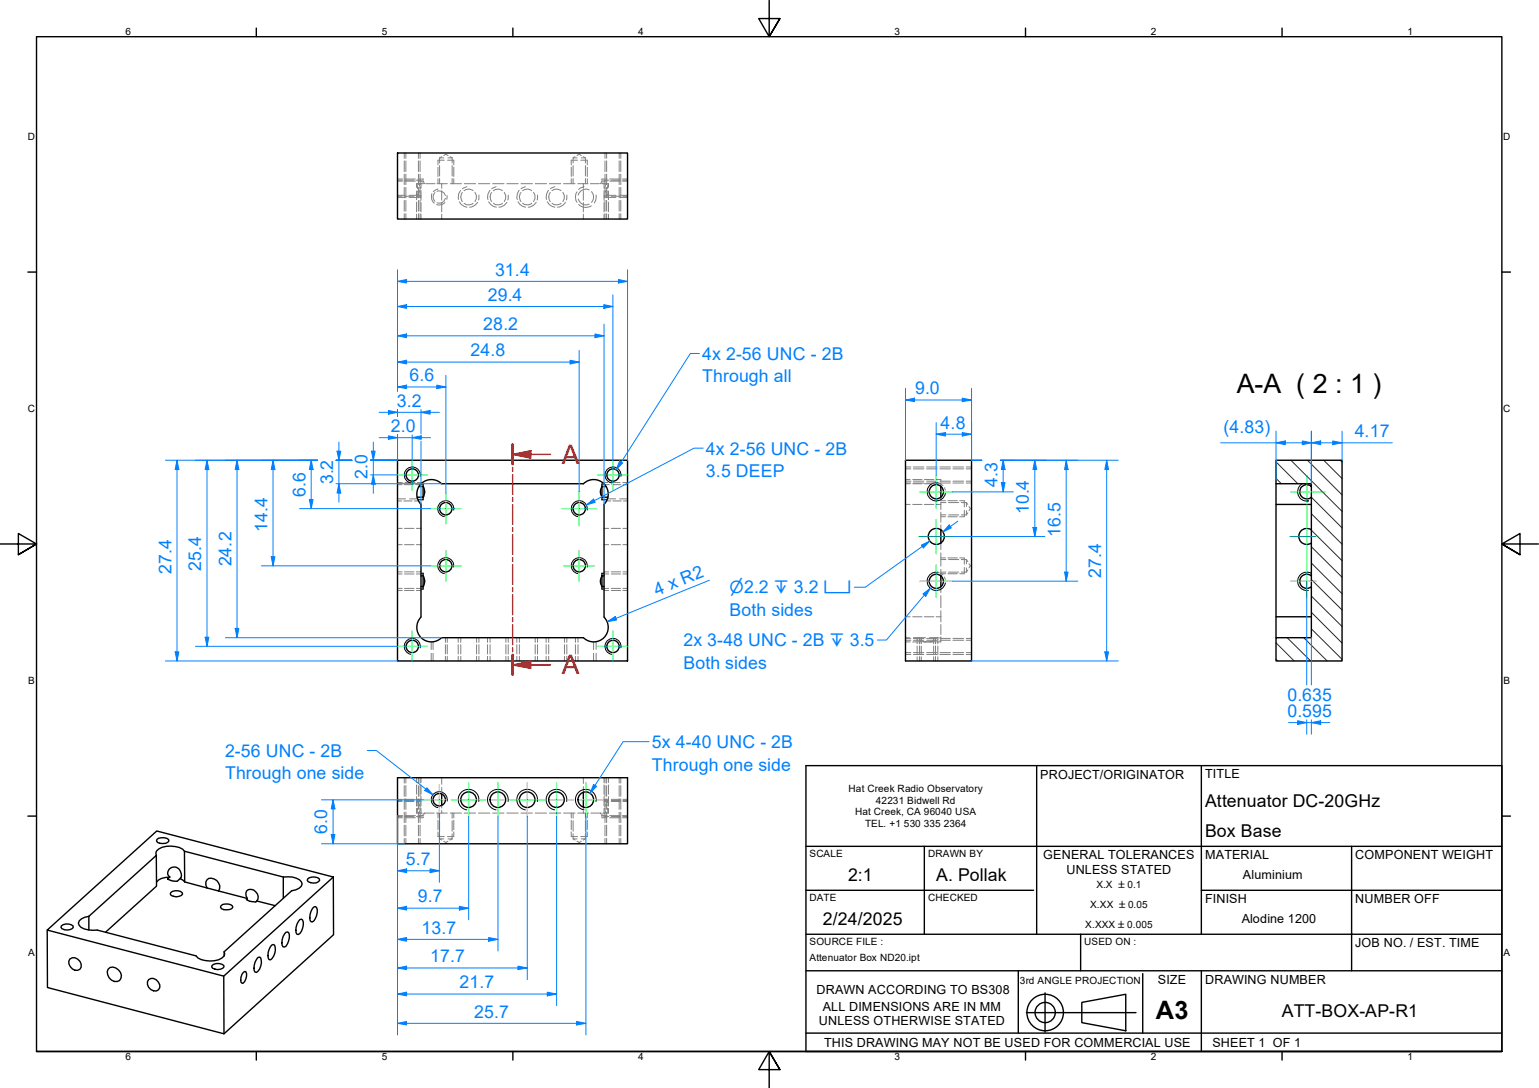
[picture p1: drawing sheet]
<svg xmlns="http://www.w3.org/2000/svg" width="420mm" height="297mm" viewBox="0 0 420 297" stroke-linecap="round" stroke-linejoin="round" font-family="sans-serif">
<!-- layer: Hatch -->
<g fill="none" stroke="#1e1e47" stroke-width=".27">
<path d="M348.4 130.6l1.4 1.5M348.4 126.1l5.9 6M352.4 125.7l14 13.9M356.9 125.7l9.5 9.4M358 135.7l8.4 8.4M361.4 125.7l5 5M365.9 125.7l.5 .5M358 158.2l8.4 8.3M358 153.7l8.4 8.4M358 149.3l8.4 8.3M358 144.8l8.4 8.3M358 140.3l8.4 8.3"/>
<path d="M348.4 175.5l4.9 5M351.4 174.1l6.4 6.4M355.9 174.1l6.4 6.4M358 171.7l8.4 8.3M358 167.2l8.4 8.4M358 162.7l8.4 8.4M348.4 180l.5 .5"/>
</g>
<!-- layer: Threads(Design Office) -->
<g fill="none" stroke="#000" stroke-width=".27">
<path d="M114 136.4h1.5M114.7 130.1a2.19 2.19 0 0 0-1.8-2.6 2.19 2.19 0 0 0-2.5 1.8 2.19 2.19 0 0 0 1.8 2.5M114.9 132.1h.6M123.9 139.3a2.19 2.19 0 0 0-1.8-2.6 2.19 2.19 0 0 0-2.6 1.8 2.19 2.19 0 0 0 1.8 2.5M160.3 139.3a2.19 2.19 0 0 0-1.8-2.6 2.19 2.19 0 0 0-2.5 1.8 2.19 2.19 0 0 0 1.8 2.5M164.3 136.4h1.5M164.3 132.1h.7M169.5 130.1a2.19 2.19 0 0 0-1.8-2.6 2.19 2.19 0 0 0-2.5 1.8 2.19 2.19 0 0 0 1.8 2.5M256.1 131.8a2.51 2.51 0 0 0-3 2 2.51 2.51 0 0 0 2.1 2.9 2.51 2.51 0 0 0 2.9-2M355.5 132.1a2.54 2.54 0 0 0-1.1 3 2.54 2.54 0 0 0 2.8 1.7h-.3M358 132.1h.1M114.9 156.5h.6"/>
<path d="M123.9 154.8a2.19 2.19 0 0 0-1.8-2.5 2.19 2.19 0 0 0-2.6 1.8 2.19 2.19 0 0 0 1.8 2.5M160.3 154.8a2.19 2.19 0 0 0-1.8-2.5 2.19 2.19 0 0 0-2.5 1.8 2.19 2.19 0 0 0 1.8 2.5M164.3 156.5h.6M256.1 156.2a2.51 2.51 0 0 0-3 2.1 2.51 2.51 0 0 0 2.1 2.9 2.51 2.51 0 0 0 2.9-2.1M358 156.5a2.51 2.51 0 0 0-3.7 1.8 2.51 2.51 0 0 0 2.9 2.9M114.7 176.9a2.19 2.19 0 0 0-1.8-2.6 2.19 2.19 0 0 0-2.5 1.8 2.19 2.19 0 0 0 1.8 2.5M114.9 160.8h.6M164.3 160.8h.6M169.5 176.9a2.19 2.19 0 0 0-1.8-2.6 2.19 2.19 0 0 0-2.5 1.8 2.19 2.19 0 0 0 1.8 2.5M122.1 218.7a2.19 2.19 0 0 0-1.8-2.5 2.19 2.19 0 0 0-2.5 1.7 2.19 2.19 0 0 0 1.7 2.6M130.7 218.8a2.83 2.83 0 0 0-2.3-3.3 2.83 2.83 0 0 0-3.3 2.3 2.83 2.83 0 0 0 2.3 3.3M138.7 218.8a2.83 2.83 0 0 0-2.3-3.3 2.83 2.83 0 0 0-3.3 2.3 2.83 2.83 0 0 0 2.3 3.3"/>
<path d="M146.7 218.8a2.83 2.83 0 0 0-2.3-3.3 2.83 2.83 0 0 0-3.3 2.3 2.83 2.83 0 0 0 2.3 3.3M154.7 218.8a2.83 2.83 0 0 0-2.3-3.3 2.83 2.83 0 0 0-3.3 2.3 2.83 2.83 0 0 0 2.3 3.3M162.7 218.8a2.83 2.83 0 0 0-2.3-3.3 2.83 2.83 0 0 0-3.3 2.3 2.83 2.83 0 0 0 2.3 3.3"/>
</g>
<!-- layer: Hidden Edges(Design Office) -->
<g fill="none" stroke="#808080" stroke-width=".27">
<path d="M108.5 53.3h2.1M108.5 49.5h1.4M108.5 53.9h2.1M108.5 48.9h1.4M108.5 53.6h1.3M108.5 49.2h1.3M110.4 41.8v1.4M110.4 43.9v2.9M110.4 47.5v2.9M110.4 51.2v2.8M110.4 54.7v2.9M110.4 58.3v1.5"/>
<path d="M110.4 53.6h2.6M110.4 49.2h2.6M110.6 49.5h2.8M110.6 48.9h2.8M110.8 41.8v1.4M110.8 43.9v2.9M110.8 47.5v2.9M110.8 51.2v2.8M110.8 54.7v2.9M110.8 58.3v1.5M111.7 53.3h2.5M111.7 53.9h2.5"/>
<path d="M113.7 49.2h1.2v.3M113.7 53.6h1.2M113.7 52.2v2.3M113.7 55.2v2.6M113.7 58.5v1.3M113.9 50.2l-.2 1M113.9 50.2l.1 1.3M113.9 50.2h.1M114.1 48.9h1.4v.4M114.1 49.5h1.4l.1 .1M114.2 50.2h1.4M114.2 41.8v1.4"/>
<path d="M114.2 43.9v2.9M114.2 47.5v2.9M114.2 51.2v2.8M114.2 54.7v2.9M114.2 58.3v1.5M114.4 50.2l.3 1.2M114.6 52.1l-.4 .9-.4 .3 .1-1.2M114.6 53.3h.3M114.6 53.9h.3M114.7 41.8v1.4M114.7 43.9v2.9M114.7 47.5v2.9"/>
<path d="M114.7 51.2v2.8M114.7 54.7v2.9M114.7 58.3v1.5M114.9 49.8v1.6M114.9 52.1v2.6M114.9 55.3v2.5M114.9 58.5v1.3M115.5 49.7v.5M115.8 49.9l.2 .3M116.2 50.2h2.5M117.9 52.9v.1a2.37 2.37 0 0 0 .7 2.5M118.7 52.6a1.69 1.69 0 0 0 0 2.4"/>
<path d="M119.3 52.2a1.69 1.69 0 0 1 2.3 1.2M119.3 50.2h1.3v1.2M119.6 51.6l-1.3 .7M119.6 45.6v2.6M119.6 48.8v1.4M120 43.1v1.4M120 45.2v2.9M120 48.8v1.4M120 43.1h1.2M120.6 52.1v2.6M120.6 55.3v2.5M120.6 58.5v1.3"/>
<path d="M120.6 50.2h1.5M120.6 42.8l-.6 .3M121.2 42.5l.5-.4 .6 .4M121.3 43.7h-1.7v1.3M121.5 55.3a2.02 2.02 0 0 1-2.3 .5M121.6 54.2a1.69 1.69 0 0 1-2.3 1.2M122 53.4v1M122.2 43.7h1.7v1.3M122.3 43.1h1.1M122.9 42.8l.5 .3M122.9 50.2h3.1M123.4 43.1v1.4"/>
<path d="M123.4 45.2v2.9M123.4 48.8v1.4M123.9 45.6v2.6M123.9 48.8v1.4M125.4 55.1l.5 .7 .8 .6 .8 .2M125.7 52l-.5 .9v1.6M126.2 52.6a1.95 1.95 0 0 0 0 2.4M126.7 52.1a1.9 1.9 0 0 1 2.5 0M126.7 55.5a1.9 1.9 0 0 0 2.5 0M126.7 50.2h3.2M127.4 51l-1.2 .5M129.7 52.5l.3 .8v.9l-.3 .8"/>
<path d="M130.4 55.2a2.49 2.49 0 0 1-2.2 1.4M130.6 50.2h3.1M130.7 53.3l-.1 1.3M133.4 55.1l.5 .7 .8 .6 .8 .2M133.7 52l-.5 .9v1.6M134.2 52.6a1.95 1.95 0 0 0 0 2.4M134.5 50.2h3.1M134.7 52.1a1.9 1.9 0 0 1 2.5 0M134.7 55.5a1.9 1.9 0 0 0 2.5 0M135.4 51l-1.2 .5M137.7 52.5l.3 .8v.9l-.3 .8M138.4 55.2a2.49 2.49 0 0 1-2.2 1.4"/>
<path d="M138.4 50.2h3.1M138.7 53.3l-.1 1.3M141.4 55.1l.5 .7 .8 .6 .8 .2M141.7 52a2.69 2.69 0 0 0-.5 2.5M142.2 52.6a1.95 1.95 0 0 0 0 2.4M142.2 50.2h3.2M142.7 52.1a1.9 1.9 0 0 1 2.5 0M142.7 55.5a1.9 1.9 0 0 0 2.5 0M143.4 51l-1.2 .5M145.7 52.5l.3 .8v.9l-.3 .8M146.1 50.2h3.1M146.4 55.2a2.49 2.49 0 0 1-2.2 1.4"/>
<path d="M146.7 53.3l-.1 1.3M149.4 55.1l.5 .7 .8 .6 .8 .2M149.7 52a2.69 2.69 0 0 0-.5 2.5M150 50.2h3.1M150.2 52.6a1.95 1.95 0 0 0 0 2.4M150.7 52.1a1.9 1.9 0 0 1 2.5 0M150.7 55.5a1.9 1.9 0 0 0 2.5 0M151.4 51l-1.2 .5M153.7 52.5l.4 .8v.9l-.4 .8M153.9 50.2h3.1M154.4 55.2a2.49 2.49 0 0 1-2.2 1.4M154.7 53.3l-.1 1.3"/>
<path d="M156 45.6v2.6M156 48.8v1.4M156.5 43.1v1.4M156.5 45.2v2.9M156.5 48.8v1.4M156.5 43.1h1M157 42.8l-.5 .3M157.5 52.4a2.52 2.52 0 0 0 0 2.8M157.5 42.5l.6-.4 .6 .4M157.7 43.7h-1.7v1.3M157.7 50.2h2.8M157.9 54.3a2.09 2.09 0 0 0 2.9 1.4"/>
<path d="M158 55.8a2.7 2.7 0 0 0 3.4 .4M158.6 43.7h1.7v1.3M158.7 43.1h1.1M159.3 50.2v1.2M159.3 52.1v2.6M159.3 55.3v2.5M159.3 58.5v1.3M159.3 42.8l.5 .3M159.3 51l-.9 .4-.4 .3M159.4 51h.1M159.8 43.1v1.4M159.8 45.2v2.9"/>
<path d="M159.8 48.8v1.4M160.3 45.6v2.6M160.3 48.8v1.4M160.8 51.9l-.2-.2a2.12 2.12 0 0 0-2.7 1.6M161.2 50.2h2.4M161.5 52.3a2.15 2.15 0 0 1 0 2.9M162.8 53.3l-.2 1.4-.4 .7M164.1 49.9l-.2 .3M164.3 50.2h1.4M164.3 49.7v.5M164.9 49.8v1.6M164.9 52.1v2.6"/>
<path d="M164.9 55.3v2.5M164.9 58.5v1.3M164.9 53.3h.4M164.9 53.9h.4M164.9 53.6h1.3M165.2 41.8v1.4M165.2 43.9v2.9M165.2 47.5v2.9M165.2 51.2v2.8M165.2 54.7v2.9M165.2 58.3v1.5M165.3 52.1l.4 .9 .4 .3-.2-1.2"/>
<path d="M165.5 50.2l-.3 1.2M165.6 41.8v1.4M165.6 43.9v2.9M165.6 47.5v2.9M165.6 51.2v2.8M165.6 54.7v2.9M165.6 58.3v1.5M165.7 53.3h2.4M165.7 53.9h2.4M165.7 49.5h-1.4l-.1 .1M165.7 48.9h-1.4v.4M165.9 50.2h.1"/>
<path d="M166 50.2l.1 1M166 50.2l-.1 1.3M166.1 52.2v2.3M166.1 55.2v2.6M166.1 58.5v1.3M166.2 49.2h-1.3v.3M166.4 49.5h2.8M166.4 48.9h2.8M166.9 53.6h2.5M166.9 49.2h2.5M169 41.8v1.4M169 43.9v2.9"/>
<path d="M169 47.5v2.9M169 51.2v2.8M169 54.7v2.9M169 58.3v1.5M169.2 53.3h2.1M169.2 53.9h2.1M169.5 41.8v1.4M169.5 43.9v2.9M169.5 47.5v2.9M169.5 51.2v2.8M169.5 54.7v2.9M169.5 58.3v1.5"/>
<path d="M169.9 49.5h1.4M169.9 48.9h1.4M170.1 53.6h1.2M170.1 49.2h1.2M108.5 136.2h2.2M108.5 132.3h1.2M108.5 136.8h1.2M108.5 131.7h1.4M110.2 136.8h2.3M110.4 132.3h2.4M110.6 131.7h2.7M111.8 136.2h2.2"/>
<path d="M113.1 136.8h1.1M113.5 132.3h1.2M113.9 131.7h1.4M164.6 131.7h1.3M165.2 132.3h1.2M165.6 136.8h1.2M165.9 136.2h2.2M166.6 131.7h2.7M167 132.3h2.5M167.3 136.8h2.3M169.2 136.2h2.1M170 131.7h1.3"/>
<path d="M170.1 132.3h1.2M170.2 136.8h1.1M247.2 132.1h1.3M247.2 137.7h1.3M247.2 130.9h1.3M247.2 131.4h1.5M247.2 128h1.5M247.2 131.9h1.5M247.2 127.5h1.5M249.2 132.1h2.5M249.2 137.7h2.5M249.2 130.9h2.5"/>
<path d="M249.4 131.4h2.8M249.4 128h2.8M249.4 131.9h2.8M249.4 127.5h2.8M252.3 132.1h2.7M252.3 137.7h2.7M252.3 130.9h2.7M253 131.4h2.8M253 128h2.8M253 131.9h2.8M253 127.5h2.8M255.6 130.9h1.3v.7"/>
<path d="M255.6 132.1h1.3M255.6 137.7h1.3M256 131.8l.3 .1M256.6 131.9l.8 .7M256.6 131.4h2.9M256.6 128h2.9M256.6 131.9h2.9M256.6 127.5h2.9M256.9 137.1v2M256.9 132.2v.6M256.9 135.7v.7M256.9 139.8v2.8"/>
<path d="M256.9 137.2h1.4M256.9 136.7h1.2M257.9 133.1l.2 .7M258.8 136.7h2.6M259 137.2h2.7M260.2 131.4h2.9M260.2 128h2.9M260.2 131.9h2.9M260.2 127.5h2.9M262 136.7h1.3v1.7M262.4 137.2h1.4M263.3 139.3v1.8h-1.3"/>
<path d="M263.8 131.4h1.4M263.8 128h1.4M263.8 131.9h1.4M263.8 127.5h1.4M263.8 137.2v1.1M263.8 139.4v1.2M263.8 137.2l.4 .5M264.5 138.3l.4 .6-.4 .5M108.5 156.7h1.3M108.5 156.1h1.3M108.5 148.7h1.3M108.5 144.3h1.3"/>
<path d="M110.4 156.7h2.6M110.4 156.1h2.6M110.4 148.7h2.6M110.4 144.3h2.6M113.7 156.7h1.2M113.7 156.1h1.2M113.7 148.7h1.2M113.7 144.3h1.2M164.9 156.7h1.3M164.9 156.1h1.3M164.9 148.7h1.3M164.9 144.3h1.3"/>
<path d="M166.9 156.7h2.5M166.9 156.1h2.5M166.9 148.7h2.5M166.9 144.3h2.5M170.1 156.7h1.2M170.1 156.1h1.2M170.1 148.7h1.2M170.1 144.3h1.2M256 156.2l.3 .1M256.6 156.4l.8 .6M256.9 143.3v1.4M256.9 148.3v1.7"/>
<path d="M256.9 150.9v3.6M256.9 155.4v1.8M256.9 140.6h1.4M256.9 156.2h1.4M256.9 152.8h1.4M256.9 141.1h1.2M256.9 156.6h1.2M256.9 152.3h1.2M257.9 157.5l.2 .7M258.8 141.1h2.6M258.8 156.6h2.6M258.8 152.3h2.6"/>
<path d="M259 140.6h2.7M259 156.2h2.7M259 152.8h2.7M262 152.3h1.3v1.7M262.4 140.6h1.4M262.4 156.2h1.4M262.4 152.8h1.4M263.3 154.9v1.7h-1.3M263.8 152.8v1.1M263.8 155.1v1.1M263.8 152.8l.4 .5M264.2 140l-.4 .6"/>
<path d="M264.2 155.6l-.4 .6M264.5 153.9l.4 .6-.4 .6M108.5 160.6h1.3M108.5 161.2h1.3M110.4 160.6h2.6M110.4 161.2h2.6M113.7 160.6h1.2M113.7 161.2h1.2M117.7 175.2v2.1M117.7 178.4v2.1M118.2 175.2v2.1M118.2 178.4v2.1"/>
<path d="M121.6 174.1v1.3M121.6 176v2.5M121.6 179.2v1.3M122.1 174.1v1.3M122.1 176v2.5M122.1 179.2v1.3M125.1 174.1v1.3M125.1 176v2.5M125.1 179.2v1.3M125.8 174.1v1.3M125.8 176v2.5M125.8 179.2v1.3"/>
<path d="M130.1 174.1v1.3M130.1 176v2.5M130.1 179.2v1.3M130.7 174.1v1.3M130.7 176v2.5M130.7 179.2v1.3M133.1 174.1v1.3M133.1 176v2.5M133.1 179.2v1.3M133.8 174.1v1.3M133.8 176v2.5M133.8 179.2v1.3"/>
<path d="M138.1 174.1v1.3M138.1 176v2.5M138.1 179.2v1.3M138.7 174.1v1.3M138.7 176v2.5M138.7 179.2v1.3M141.1 174.1v1.3M141.1 176v2.5M141.1 179.2v1.3M141.8 174.1v1.3M141.8 176v2.5M141.8 179.2v1.3"/>
<path d="M146.1 174.1v1.3M146.1 176v2.5M146.1 179.2v1.3M146.7 174.1v1.3M146.7 176v2.5M146.7 179.2v1.3M149.1 174.1v1.3M149.1 176v2.5M149.1 179.2v1.3M149.8 174.1v1.3M149.8 176v2.5M149.8 179.2v1.3"/>
<path d="M154.1 174.1v1.3M154.1 176v2.5M154.1 179.2v1.3M154.7 174.1v1.3M154.7 176v2.5M154.7 179.2v1.3M157.1 174.1v1.3M157.1 176v2.5M157.1 179.2v1.3M157.8 174.1v1.3M157.8 176v2.5M157.8 179.2v1.3"/>
<path d="M162.1 175.2v2.1M162.1 178.4v2.1M162.8 175.2v2.1M162.8 178.4v2.1M164.9 160.6h1.3M164.9 161.2h1.3M166.9 160.6h2.5M166.9 161.2h2.5M170.1 160.6h1.2M170.1 161.2h1.2M247.2 174.1h1.1M247.2 168.4h1.3"/>
<path d="M247.2 175.2h1.3M247.2 178.2h1.5M247.2 174.8h1.5M247.2 178.7h1.5M247.2 174.3h1.5M249.2 168.4h2.5M249.2 175.2h2.5M249.4 174.1h3.3M249.4 178.2h2.8M249.4 174.8h2.8M249.4 178.7h2.8M249.4 174.3h2.8"/>
<path d="M250.4 174.1v.1M250.4 174.4v1.4M250.4 176.4v2.3M250.4 179.3v1.2M251 174.6v1.2M251 176.4v2.3M251 179.3v1.2M251.1 174.1v.1M251.1 174.4v1.4M251.1 176.4v2.3M251.1 179.3v1.2M251.1 174.1v.6l.3 .4"/>
<path d="M251.5 174.6v1.2M251.5 176.4v2.3M251.5 179.3v1.2M251.7 174.1a.66 .66 0 0 0-.1 .8 .66 .66 0 0 0 .7 .3h.4M252 175.2h2.4M252.3 168.4h2.7M252.3 175.2h2.7M253 178.2h2.8M253 174.8h2.8M253 178.7h2.8M253 174.3h2.8M253.7 174.1h2.6"/>
<path d="M254.8 174.1a.66 .66 0 0 1 0 .8 .66 .66 0 0 1-.7 .3h-.4M254.9 174.6v1.2M254.9 176.4v2.3M254.9 179.3v1.2M255.3 174.1v.8l-.3 .2M255.4 174.1v.1M255.4 174.4v1.4M255.4 176.4v2.3M255.4 179.3v1.2M255.6 168.4h1.3M256 174.1v.1M256 174.4v1.4"/>
<path d="M256 176.4v2.3M256 179.3v1.2M256.6 174.1h.3M256.6 178.2h2.9M256.6 174.8h2.9M256.6 178.7h2.9M256.6 174.3h2.9M256.9 160.1v1.7M256.9 162.6v3.3M256.9 166.7v3.1M256.9 170.5v2.7M256.9 173.9v1.3h-1.3"/>
<path d="M260.2 178.2h2.9M260.2 174.8h2.9M260.2 178.7h2.9M260.2 174.3h2.9M263.8 178.2h1.4M263.8 174.8h1.4M263.8 178.7h1.4M263.8 174.3h1.4M108.5 218.8h1.3M108.5 218.2h1.3M108.5 218.6h1.3M110.4 212.3v1.5"/>
<path d="M110.4 214.5v2.9M110.4 218.1v2.9M110.4 218.8h2.6M110.4 218.2h2.6M110.4 218.6h2.6M110.8 212.3v1.5M110.8 214.5v2.9M110.8 218.1v2.9M113.7 218.8h1.2M113.7 218.2h1.2M113.7 218.6h1.2M113.7 212.3v1.4"/>
<path d="M113.7 214.3v2.5M113.7 217.5v2.6M114.2 212.3v1.5M114.2 214.5v2.9M114.2 218.1v2.9M114.7 212.3v1.5M114.7 214.5v2.9M114.7 218.1v2.9M114.9 212.3v1.4M114.9 214.3v2.5M114.9 217.5v2.6M120.6 212.3v1.8"/>
<path d="M120.6 215v1.8M120.6 219.9v.7M159.3 212.3v1.6M159.3 214.7v1.6M164.9 212.3v1.4M164.9 214.3v2.5M164.9 217.5v2.6M164.9 218.8h1.3M164.9 218.2h1.3M164.9 218.6h1.3M165.2 212.3v1.5M165.2 214.5v2.9"/>
<path d="M165.2 218.1v2.9M165.6 212.3v1.5M165.6 214.5v2.9M165.6 218.1v2.9M166.1 212.3v1.4M166.1 214.3v2.5M166.1 217.5v2.6M166.9 218.8h2.5M166.9 218.2h2.5M166.9 218.6h2.5M169 212.3v1.5M169 214.5v2.9"/>
<path d="M169 218.1v2.9M169.5 212.3v1.5M169.5 214.5v2.9M169.5 218.1v2.9M170.1 218.8h1.2M170.1 218.2h1.2M170.1 218.6h1.2M108.5 222.7h1.4M108.5 223.3h1.4M108.5 222.9h1.3M110.4 221.7v2.9M110.4 225.3v2.9"/>
<path d="M110.4 228.9v1.5M110.4 222.9h2.6M110.6 222.7h2.8M110.6 223.3h2.8M110.8 221.7v2.9M110.8 225.3v2.9M110.8 228.9v1.5M113.7 220.7v1.3h1.4M113.9 220l-.2-1.1a.99 .99 0 0 1 .9 1.1M114 220.6l-.1 1.4M114.2 221.7v2.9M114.2 225.3v2.9"/>
<path d="M114.2 228.9v1.5M114.7 220.7l-.3 1.3M114.7 221.7v2.9M114.7 225.3v2.9M114.7 228.9v1.5M114.9 220.7v1.6M114.9 222.6v.3h-1.2M115.5 222.9v.4h-1.4M115.5 222v.4M115.6 222.5l-.1 .2h-1.4M115.8 222h2.8M116 222l-.2 .2"/>
<path d="M119.2 222h2.9M119.6 227.1v1.3h1.7M119.6 222v1.3M119.6 224v2.5M120 229h1.2M120 229l.6 .3M120 222v1.4M120 224.1v2.8M120 227.6v1.4M120.6 221.3v.7M121.2 229.7l.5 .3 .6-.3M122.3 229h1.1"/>
<path d="M122.9 222h3.1M123.4 229l-.5 .3M123.4 222v1.4M123.4 224.1v2.8M123.4 227.6v1.4M123.9 227.1v1.3h-1.7M123.9 222v1.3M123.9 224v2.5M126.7 222h3.2M130.6 222h3.1M134.5 222h3.1M138.4 222h3.1"/>
<path d="M142.2 222h3.2M146.1 222h3.1M150 222h3.1M153.9 222h3.1M156 222v1.3M156 224v2.5M156 227.1v1.3h1.7M156.5 229h1M156.5 229l.5 .3M156.5 222v1.4M156.5 224.1v2.8M156.5 227.6v1.4"/>
<path d="M157.5 229.7l.6 .3 .6-.3M157.7 222h3M158.7 229h1.1M159.3 220.4v.6M159.3 221.5v.5M159.8 229l-.5 .3M159.8 222v1.4M159.8 224.1v2.8M159.8 227.6v1.4M160.3 222v1.3M160.3 224v2.5M160.3 227.1v1.3h-1.7"/>
<path d="M161.3 222h2.7M163.9 222l.2 .2M164.2 222.5l.1 .2h1.4M164.3 222.9v.4h1.4M164.3 222v.4M164.9 220.7v1.6M164.9 222.6v.3h1.3M165.2 220.7l.3 1.3M165.2 221.7v2.9M165.2 225.3v2.9M165.2 228.9v1.5M165.3 220a.99 .99 0 0 1 .8-1.1l-.2 1.1"/>
<path d="M165.6 221.7v2.9M165.6 225.3v2.9M165.6 228.9v1.5M165.9 220.6l.1 1.4M166.1 220.7v1.3h-1.4M166.4 222.7h2.8M166.4 223.3h2.8M166.9 222.9h2.5M169 221.7v2.9M169 225.3v2.9M169 228.9v1.5M169.5 221.7v2.9"/>
<path d="M169.5 225.3v2.9M169.5 228.9v1.5M169.9 222.7h1.4M169.9 223.3h1.4M170.1 222.9h1.2"/>
</g>
<!-- layer: Visible Edges(Design Office) -->
<g fill="none" stroke="#000" stroke-width=".38">
<path d="M108.5 41.8h62.8v18h-62.8zM108.5 125.7h62.8v54.8h-62.8zM113.9 135.7h1.6M114.4 132.8l1.2 .2 .4 1.1-.5 1.6 .1-.1M114.9 137.7v30.7M115.5 132.1v4.3M159.3 132.1h-38.7a4 4 0 0 0-5.6 0 4 4 0 0 0 0 5.6M159.3 132.1a4 4 0 0 1 5.6 0 4 4 0 0 1 0 5.6v30.7M164.3 133v-.2l-.4 1.6 .4 1.3h1.7M164.3 132.8h1.2M164.3 132.1v4.3M247.2 125.7h18v54.8h-18z"/>
<path d="M256.9 133v2.7M348.4 125.7h18v54.8h-18v-6.4h9.6v-42h-9.6zM348.4 132.1v42M348.4 137.7h9.6M357.8 132.6l.2 .2a1.93 1.93 0 0 0-2.6 .2 1.93 1.93 0 0 0 0 2.6 1.93 1.93 0 0 0 2.6 .1M114.9 157.2h.6l.3 .5 .2 1.2-.5 1.2 .1-.2M115.5 156.5v4.3M164.3 157.4v-.2l-.3 1v1l.3 .9h.6M164.3 157.2h.6M164.3 156.5v4.3M256.9 157.4v-.2v2.9M256.9 144.7v3.6"/>
<path d="M358 144.7a2.19 2.19 0 0 0-3.4 1.7 2.19 2.19 0 0 0 3.4 1.8M358 157.2a1.94 1.94 0 0 0-2.6 .2 1.94 1.94 0 0 0 0 2.6 1.94 1.94 0 0 0 2.6 .2M114.9 160.1h.6M115 168.5a4 4 0 0 0 0 5.6 4 4 0 0 0 5.6 0h38.7M164.9 168.5a4 4 0 0 1 0 5.6 4 4 0 0 1-5.6 0M348.4 168.4h9.6M108.5 212.3h62.8v18.1h-62.8zM120.6 216.8v3.1M159.3 216.3v4.1M42.9 229.2a2.79 2.79 0 0 1 3.1 0l.1 .4a2.38 2.38 0 0 1-3.4 0zM46.4 239.4a4.2 4.2 0 0 0-3.7 1.4M46.4 239.4a1.66 1.66 0 0 1 0-2.3 1.66 1.66 0 0 1 2.4 .1 2.12 2.12 0 0 1 .3 2.7l.2-.2"/>
<path d="M46.4 239.4l-.6 .6M50.4 232.4a5 5 0 0 0-5-1.3 2.95 2.95 0 0 0-2.9 1.8l.2 .6M77.3 239.4a5.4 5.4 0 0 1 5 1.4l.2 .5a2.95 2.95 0 0 1-2.9 1.9l-18.4 16.6M77.3 239.4l-26.9-7v8.4M77.3 239.4v5.8M84 240a2.62 2.62 0 0 1 3.2 0v.4a2.3 2.3 0 0 1-3.3-.1zM91 239.4l.1 15.8-29.9 27M12.9 253.9l29.9-27 48.2 12.5-29.9 27.1zM12.9 253.9l.1 15.7 48.2 12.6-.1-15.7M16.8 252.8a2.58 2.58 0 0 1 3.1 0l.1 .4a2.3 2.3 0 0 1-3.4 0zM24.3 250.2a2.95 2.95 0 0 0-2.9 1.8 2.57 2.57 0 0 0 2.7 1.9h2.4l27 7.1a5 5 0 0 0 5 1.3 2.95 2.95 0 0 0 2.8-1.8l-.1-.7M24.3 250.2l18.4-16.7v8.4l-13.9 12.6"/>
<path d="M24.3 250.2v3.7M45.9 240h-.1l1.3 .5 1.3 .1 .7-.7 1.3 .9M46.6 243.7a2.5 2.5 0 0 1 3.1 0l.1 .4a2.24 2.24 0 0 1-3.3 0zM50.4 240.8l6.1 1.6M56.5 242.4a1.58 1.58 0 0 1-.1-2 1.58 1.58 0 0 1 2-.4 2.38 2.38 0 0 1 1.3 3.3M56.5 242.4l3.2 .9M59.7 243.3l7.8 2M60.3 247.3a2.5 2.5 0 0 1 3.1 0l.2 .4a2.38 2.38 0 0 1-3.4 0zM61.2 259.8v1.2M67.4 245.6l-.2-.1 1.6 .7h1l.3-.2M67.5 245.3a1.45 1.45 0 0 1-.3-1.6 1.45 1.45 0 0 1 1.3-.9 2.04 2.04 0 0 1 1.6 3.2M67.5 245.3l-.3 .2"/>
<path d="M70.1 246l5 1.3M74.2 258l.5-.1a2.5 2.5 0 0 1 0 3.2l-.8 1-.4-.1a3.6 3.6 0 0 1 .7-4zM78 254.6l.5-.2a1.88 1.88 0 0 1 .3 2.4l-.7 1.5-.4 .3-.4-.1a3.6 3.6 0 0 1 .7-3.9zM81.9 251.1l.4-.2a2.02 2.02 0 0 1 .3 2.5 1.55 1.55 0 0 1-1.5 1.7 3.7 3.7 0 0 1 .8-4zM85.7 247.6l.4-.1a2.02 2.02 0 0 1 .3 2.5l-.7 1.4-.4 .3-.4-.1a3.6 3.6 0 0 1 .8-4zM19.1 261.8a2.02 2.02 0 0 1 2.5 .3 2.02 2.02 0 0 1 .2 2.5 2.02 2.02 0 0 1-2.4-.4 2.02 2.02 0 0 1-.3-2.4zM29.5 264.6a1.81 1.81 0 0 1 2.8 .2 1.7 1.7 0 0 1 .6 2.4 1.7 1.7 0 0 1-2.5 .4 2.44 2.44 0 0 1-.9-3zM40.6 267.4a1.99 1.99 0 0 1 2.4 .4 1.99 1.99 0 0 1 .2 2.4 2 2 0 0 1-2.4-.3 2 2 0 0 1-.2-2.5zM57.9 263.6a2.58 2.58 0 0 1 3.2 0l.1 .4a2.24 2.24 0 0 1-3.4 0zM66.4 265.5l.4-.3 .3 .1a2.59 2.59 0 0 1-1 3.2 2.26 2.26 0 0 1 .3-3zM70.4 261.4l.5-.1a2.65 2.65 0 0 1 0 3.3l-.9 .9-.3-.1a3.7 3.7 0 0 1 .7-4z"/>
<circle cx="112.6" cy="129.7" r="1.68"/>
<circle cx="121.7" cy="138.9" r="1.68"/>
<circle cx="158.1" cy="138.9" r="1.68"/>
<circle cx="167.4" cy="129.7" r="1.68"/>
<circle cx="255.6" cy="134.3" r="1.94"/>
<circle cx="121.7" cy="154.4" r="1.68"/>
<circle cx="158.1" cy="154.4" r="1.68"/>
<circle cx="255.6" cy="158.7" r="1.94"/>
<circle cx="255.6" cy="146.4" r="2.19"/>
<circle cx="112.6" cy="176.5" r="1.68"/>
<circle cx="167.4" cy="176.5" r="1.68"/>
<circle cx="119.9" cy="218.3" r="1.68"/>
<circle cx="127.9" cy="218.3" r="2.13"/>
<circle cx="135.9" cy="218.3" r="2.13"/>
<circle cx="143.9" cy="218.3" r="2.13"/>
<circle cx="151.9" cy="218.3" r="2.13"/>
<circle cx="159.9" cy="218.3" r="2.13"/>
</g>
<!-- layer: Section View Lines(Design Office) -->
<g fill="none" stroke="#f00" stroke-width=".38">
<path d="M140 121.3v5.4M140 127.6v1.1M140 129.6v5.4M140 135.8v1.1M140 137.8v5.4M140 124.1h4.9M140 144.1v1M140 146v5.4M140 152.3v1M140 154.2v5.4M140 160.5v1M140 162.4v5.4"/>
<path d="M140 168.6v1.1M140 170.6v5.4M140 176.9v1M140 178.8v5.4"/>
</g>
<path d="M140 121.3v5.4M140 178.8v5.4" fill="none" stroke="#f00" stroke-width=".7"/>
<path d="M140 124.1l4.9-1.1v2.1z" fill="#f00"/>
<path d="M140 124.1l4.9-1.1v2.1zM144.9 124.1h5.4M140 181.5h4.9" fill="none" stroke="#f00" stroke-width=".38"/>
<path d="M140 181.5l4.9-1v2z" fill="#f00"/>
<path d="M140 181.5l4.9-1v2zM144.9 181.5h5.4" fill="none" stroke="#f00" stroke-width=".38"/>
<!-- layer: Sketch Geometry(Design Office) -->
<g fill="none" stroke="#000" stroke-width=".38">
<path d="M70 7.7v2.3M140 7.7v2.3M210 0v10l-2.9-4.9h5.8l-2.9 4.9 2.9-4.9M280 7.7v2.3M350 7.7v2.3M7.6 74.3h2.4M410 74.3h2.4M0 148.5h10l-5-2.8v5.7l5-2.9-5 2.9M420 148.5h-10l5-2.8v5.7l-5-2.9 5 2.9M220 209h190v78.1h-190zM283 209v46.1M328 209v46.1"/>
<path d="M7.6 222.8h2.4M220 231.1h190M252.3 231.1v24M369 231.1v24h41M410 222.8h2.4M220 243.1h62.2M220 255.1h108M295 255.1v9.9M328 255.1h41v9.9M328 243.1h82M220 265h190M278 265v17.1"/>
<path d="M280.2 276.5h29.9M285.3 271.1v10.7M295.3 273.7l12-2.3v10l-12-2.2zM312 265.8v16.3M328 265v22.1M10 287.1v-277.1h400v277.1h-400h400M70 287.1v2.3M140 287.1v2.3M212.9 292l-2.9-4.9 2.9 4.9h-5.8l2.9-4.9v9.9M220 282.1h190M280 287.1v2.3M350 287.1v2.3"/>
<circle cx="285.3" cy="276.4" r="5"/>
<circle cx="285.3" cy="276.4" r="2.76"/>
</g>
<!-- layer: Center Mark(Design Office) -->
<g fill="none" stroke="#00ff40" stroke-width=".27">
<path d="M108.3 129.7h8.4M112.5 125.5v8.3M163.1 129.7h8.4M167.3 125.5v8.3M251.1 134.3h8.9M255.6 129.8v8.9M250.9 146.5h9.4M251.1 158.7h8.9M255.6 154.2v8.9M255.6 141.8v9.4M352 146.5h7.3M352.4 158.7h6.9"/>
<path d="M108.3 176.5h8.4M112.5 172.3v8.3M163.1 176.5h8.4M167.3 172.3v8.3"/>
</g>
<!-- layer: Dimensions(Design Office) -->
<path d="M106 119.5h2.5" fill="none" stroke="#0080ff" stroke-width=".27"/>
<path d="M106 119l2.5 .5-2.5 .4z" fill="#0080ff"/>
<path d="M106 119l2.5 .5-2.5 .4zM112.5 119.5h2.5" fill="none" stroke="#0080ff" stroke-width=".27"/>
<path d="M112.5 119.5l2.5-.5v.9z" fill="#0080ff"/>
<path d="M108.5 83.7h2.5M103.5 119.5h2.5M108.5 119.5h4M108.5 118.7v7M112.5 119.5l2.5-.5v.9zM112.5 118.7v6.8M115 119.5h2.5" fill="none" stroke="#0080ff" stroke-width=".27"/>
<path d="M108.5 83.7l2.5-.5v1z" fill="#0080ff"/>
<path d="M108.5 83.7l2.5-.5v1zM164.8 83.7h2.5" fill="none" stroke="#0080ff" stroke-width=".27"/>
<path d="M164.8 83.2l2.5 .5-2.5 .5z" fill="#0080ff"/>
<path d="M108.5 76.8h2.5M108.5 80.5v26.2M111 83.7h53.8M164.8 83.2l2.5 .5-2.5 .5zM167.3 80.5v45M108.5 111.8v1.8M108.5 118.7v7" fill="none" stroke="#0080ff" stroke-width=".27"/>
<path d="M108.5 76.8l2.5-.5v1z" fill="#0080ff"/>
<path d="M108.5 76.8l2.5-.5v1zM168.8 76.8h2.5" fill="none" stroke="#0080ff" stroke-width=".27"/>
<path d="M168.8 76.3l2.5 .5-2.5 .5z" fill="#0080ff"/>
<path d="M108.5 73.6v33.1M111 76.8h57.8M168.8 76.3l2.5 .5-2.5 .5zM171.3 73.6v52.1M108.5 111.8v1.8M108.5 118.7v7M101.9 123.2v2.5" fill="none" stroke="#0080ff" stroke-width=".27"/>
<path d="M101.4 123.2h1l-.5 2.5z" fill="#0080ff"/>
<path d="M101.4 123.2h1l-.5 2.5zM101.9 129.7v2.5" fill="none" stroke="#0080ff" stroke-width=".27"/>
<path d="M101.9 129.7l.5 2.5h-1z" fill="#0080ff"/>
<path d="M92.5 123.2v2.5M101.2 125.7h7.3M101.2 129.7h7.1M101.9 129.7l.5 2.5h-1zM101.9 120.7v2.5M101.9 125.7v4M101.9 132.2v2.5" fill="none" stroke="#0080ff" stroke-width=".27"/>
<path d="M92 123.2h1l-.5 2.5z" fill="#0080ff"/>
<path d="M92 123.2h1l-.5 2.5zM92.5 132.1v2.5" fill="none" stroke="#0080ff" stroke-width=".27"/>
<path d="M92.5 132.1l.5 2.5h-1z" fill="#0080ff"/>
<path d="M64.7 125.7v2.5M91.8 125.7h4.3M91.8 132.1h20.7M92.5 132.1l.5 2.5h-1zM92.5 120.7v2.5M92.5 125.7v6.4M92.5 134.6v2.5M101.2 125.7h7.3M112.6 132.1h8" fill="none" stroke="#0080ff" stroke-width=".27"/>
<path d="M64.7 125.7l.5 2.5h-1z" fill="#0080ff"/>
<path d="M64.7 125.7l.5 2.5h-1zM64.7 171.6v2.5" fill="none" stroke="#0080ff" stroke-width=".27"/>
<path d="M64.2 171.6h1l-.5 2.5z" fill="#0080ff"/>
<path d="M56.5 125.7v2.5M61.5 125.7h25.2M64.7 128.2v43.4M91.8 125.7h4.3M101.2 125.7h7.3M61.5 174.1h51M64.2 171.6h1l-.5 2.5zM112.6 174.1h8" fill="none" stroke="#0080ff" stroke-width=".27"/>
<path d="M56.5 125.7l.5 2.5h-1z" fill="#0080ff"/>
<path d="M56.5 125.7l.5 2.5h-1zM56.5 174v2.5" fill="none" stroke="#0080ff" stroke-width=".27"/>
<path d="M56 174h1l-.5 2.5z" fill="#0080ff"/>
<path d="M48.3 125.7v2.5M53.3 125.7h33.4M56.5 128.2v45.8M91.8 125.7h4.3M101.2 125.7h7.3M53.3 176.5h55M56 174h1l-.5 2.5z" fill="none" stroke="#0080ff" stroke-width=".27"/>
<path d="M48.3 125.7l.5 2.5h-1z" fill="#0080ff"/>
<path d="M48.3 125.7l.5 2.5h-1zM48.3 178v2.5" fill="none" stroke="#0080ff" stroke-width=".27"/>
<path d="M47.8 178h1l-.5 2.5z" fill="#0080ff"/>
<path d="M106 112.6h2.5M45.1 125.7h41.6M48.3 128.2v49.8M91.8 125.7h4.3M101.2 125.7h7.3M47.8 178h1l-.5 2.5zM45.1 180.5h63.4" fill="none" stroke="#0080ff" stroke-width=".27"/>
<path d="M106 112.1l2.5 .5-2.5 .5z" fill="#0080ff"/>
<path d="M106 112.1l2.5 .5-2.5 .5zM114.9 112.6h2.5" fill="none" stroke="#0080ff" stroke-width=".27"/>
<path d="M114.9 112.6l2.5-.5v1z" fill="#0080ff"/>
<path d="M108.5 91.7h2.5M103.5 112.6h2.5M108.5 112.6h6.4M108.5 111.8v1.8M108.5 118.7v7M114.9 112.6l2.5-.5v1zM114.9 111.8v6.7M117.4 112.6h2.6M114.9 120.4v9.2M114.9 129.8v7.9" fill="none" stroke="#0080ff" stroke-width=".27"/>
<path d="M108.5 91.7l2.5-.5v1z" fill="#0080ff"/>
<path d="M108.5 91.7l2.5-.5v1zM162.4 91.7h2.5" fill="none" stroke="#0080ff" stroke-width=".27"/>
<path d="M162.4 91.2l2.5 .5-2.5 .5z" fill="#0080ff"/>
<path d="M108.5 88.5v18.2M111 91.7h51.4M162.4 91.2l2.5 .5-2.5 .5zM164.9 88.5v41.1M108.5 111.8v1.8M108.5 118.7v7M262.7 118.5h2.5M164.9 129.8v7.9" fill="none" stroke="#0080ff" stroke-width=".27"/>
<path d="M262.7 118.1l2.5 .4-2.5 .5z" fill="#0080ff"/>
<path d="M255.6 118.5h2.5M262.7 118.1l2.5 .4-2.5 .5z" fill="none" stroke="#0080ff" stroke-width=".27"/>
<path d="M255.6 118.5l2.5-.4v.9z" fill="#0080ff"/>
<path d="M255.6 118.5l2.5-.4v.9zM255.6 115.4v14.4M258.1 118.5h4.6M262.7 109.2h2.5M265.2 115.4v10.3" fill="none" stroke="#0080ff" stroke-width=".27"/>
<path d="M262.7 108.7l2.5 .5-2.5 .5z" fill="#0080ff"/>
<path d="M247.2 109.2h2.5M262.7 108.7l2.5 .5-2.5 .5z" fill="none" stroke="#0080ff" stroke-width=".27"/>
<path d="M247.2 109.2l2.5-.5v1z" fill="#0080ff"/>
<path d="M247.2 109.2l2.5-.5v1zM247.2 106v19.7M249.7 109.2h13M265.2 106v19.7M273.9 125.7v2.5" fill="none" stroke="#0080ff" stroke-width=".27"/>
<path d="M273.9 125.7l.5 2.5h-1z" fill="#0080ff"/>
<path d="M273.9 125.7l.5 2.5h-1zM273.9 131.7v2.6" fill="none" stroke="#0080ff" stroke-width=".27"/>
<path d="M273.4 131.7h1l-.5 2.6z" fill="#0080ff"/>
<path d="M260 134.3h16.7M265.2 125.7h2.8M273.1 125.7h4M273.4 131.7h1l-.5 2.6zM273.9 128.2v3.5M282.5 125.7v2.5" fill="none" stroke="#0080ff" stroke-width=".27"/>
<path d="M282.5 125.7l.5 2.5h-1z" fill="#0080ff"/>
<path d="M282.5 125.7l.5 2.5h-1zM282.5 144v2.5" fill="none" stroke="#0080ff" stroke-width=".27"/>
<path d="M282 144h1l-.5 2.5z" fill="#0080ff"/>
<path d="M265.2 125.7h2.8M273.1 125.7h12.6M282.5 128.2v15.8M291.1 125.7v2.5M260.3 146.5h24.9M282 144h1l-.5 2.5z" fill="none" stroke="#0080ff" stroke-width=".27"/>
<path d="M291.1 125.7l.5 2.5h-1z" fill="#0080ff"/>
<path d="M291.1 125.7l.5 2.5h-1zM291.1 156.2v2.5" fill="none" stroke="#0080ff" stroke-width=".27"/>
<path d="M290.6 156.2h1l-.5 2.5z" fill="#0080ff"/>
<path d="M265.2 125.7h2.8M273.1 125.7h21.2M291.1 128.2v28M302.1 125.7v2.5M260 158.7h34.3M290.6 156.2h1l-.5 2.5z" fill="none" stroke="#0080ff" stroke-width=".27"/>
<path d="M302.1 125.7l.5 2.5h-1z" fill="#0080ff"/>
<path d="M302.1 125.7l.5 2.5h-1zM302.1 178v2.5" fill="none" stroke="#0080ff" stroke-width=".27"/>
<path d="M301.6 178h1l-.5 2.5z" fill="#0080ff"/>
<path d="M265.2 125.7h2.8M273.1 125.7h32.2M302.1 128.2v49.8M253.8 147.8l-2 1.4M301.6 178h1l-.5 2.5zM265.2 180.5h40.1" fill="none" stroke="#0080ff" stroke-width=".27"/>
<path d="M251.5 148.8l2.3-1-1.7 1.8z" fill="#0080ff"/>
<path d="M251.5 148.8l2.3-1-1.7 1.8zM259.5 143.7l-2.1 1.5" fill="none" stroke="#0080ff" stroke-width=".27"/>
<path d="M259.1 143.3l.6 .8-2.3 1.1z" fill="#0080ff"/>
<path d="M253.8 147.8l-17.6 12.5h-3M259.1 143.3l.6 .8-2.3 1.1zM261.5 142.3l-2 1.4M354.3 197.3h2.4" fill="none" stroke="#0080ff" stroke-width=".27"/>
<path d="M354.3 196.8l2.4 .5-2.4 .5z" fill="#0080ff"/>
<path d="M354.3 196.8l2.4 .5-2.4 .5zM358 197.3h2.6" fill="none" stroke="#0080ff" stroke-width=".27"/>
<path d="M358 197.3l2.6-.5v1z" fill="#0080ff"/>
<path d="M355.5 120.9h2.5M356.7 158.8v28.2M358 174.1v12.9M351.8 197.3h2.5M356.7 197.3h1.3M356.7 196.5v4M358 197.3l2.6-.5v1zM358 196.5v4M360.6 197.3h2.4" fill="none" stroke="#0080ff" stroke-width=".27"/>
<path d="M355.5 120.4l2.5 .5-2.5 .5z" fill="#0080ff"/>
<path d="M348.4 120.9h2.5M355.5 120.4l2.5 .5-2.5 .5z" fill="none" stroke="#0080ff" stroke-width=".27"/>
<path d="M348.4 120.9l2.5-.5v1z" fill="#0080ff"/>
<path d="M348.4 117.7v13.2M358 117.7v14.4M333.2 120.9h15.2M348.4 120.9l2.5-.5v1zM350.9 120.9h4.6M168.1 168.8l-2.3 .9" fill="none" stroke="#0080ff" stroke-width=".27"/>
<path d="M165.8 169.7l2.2-1.4 .3 1z" fill="#0080ff"/>
<path d="M108.5 105.6h2.5M193.7 158.4l-25.6 10.4M165.8 169.7l2.2-1.4 .3 1z" fill="none" stroke="#0080ff" stroke-width=".27"/>
<!-- layer: Center Mark(Design Office) -->
<path d="M117.5 138.9h8.4M121.7 134.7v8.4M153.4 138.9h9.4M158.1 134.2v9.4M117.5 154.5h8.4M121.7 150.3v8.4M153.9 154.5h8.4M158.1 150.3v8.4" fill="none" stroke="#00ff40" stroke-width=".27"/>
<!-- layer: Dimensions(Design Office) -->
<path d="M108.5 105.6l2.5-.5v1z" fill="#0080ff"/>
<path d="M108.5 105.6l2.5-.5v1zM119.3 105.6h2.4" fill="none" stroke="#0080ff" stroke-width=".27"/>
<path d="M119.3 105.1l2.4 .5-2.4 .5z" fill="#0080ff"/>
<path d="M108.5 98.9h2.5M108.5 102.5v4.2M108.5 111.8v1.8M108.5 118.7v7M111 105.6h8.3M119.3 105.1l2.4 .5-2.4 .5zM121.7 102.5v32.2" fill="none" stroke="#0080ff" stroke-width=".27"/>
<path d="M108.5 98.9l2.5-.6v1.1z" fill="#0080ff"/>
<path d="M108.5 98.9l2.5-.6v1.1zM155.6 98.9h2.5" fill="none" stroke="#0080ff" stroke-width=".27"/>
<path d="M155.6 98.3l2.5 .6-2.5 .5z" fill="#0080ff"/>
<path d="M108.5 95.7v11M111 98.9h44.6M155.6 98.3l2.5 .6-2.5 .5zM158.1 95.7v38.5M108.5 111.8v1.8M108.5 118.7v7M85 125.7v2.5" fill="none" stroke="#0080ff" stroke-width=".27"/>
<path d="M85 125.7l.5 2.5h-1z" fill="#0080ff"/>
<path d="M85 125.7l.5 2.5h-1zM85 136.4v2.5" fill="none" stroke="#0080ff" stroke-width=".27"/>
<path d="M84.5 136.4h1l-.5 2.5z" fill="#0080ff"/>
<path d="M74.5 125.7v2.5M81.8 125.7h4.9M81.8 138.9h35.7M84.5 136.4h1l-.5 2.5zM85 128.2v8.2M91.8 125.7h4.3M101.2 125.7h7.3" fill="none" stroke="#0080ff" stroke-width=".27"/>
<path d="M74.5 125.7l.6 2.5h-1.1z" fill="#0080ff"/>
<path d="M74.5 125.7l.6 2.5h-1.1zM74.5 152v2.5" fill="none" stroke="#0080ff" stroke-width=".27"/>
<path d="M74 152h1.1l-.6 2.5z" fill="#0080ff"/>
<path d="M71.4 125.7h15.3M74.5 128.2v23.8M91.8 125.7h4.3M101.2 125.7h7.3M71.4 154.5h46.1M74 152h1.1l-.6 2.5zM90.9 227.8v2.6" fill="none" stroke="#0080ff" stroke-width=".27"/>
<!-- layer: Center Mark(Design Office) -->
<path d="M128 213.7v9.3M136 213.7v9.3M144 213.7v9.3" fill="none" stroke="#00ff40" stroke-width=".27"/>
<!-- layer: Centerline(Design Office) -->
<path d="M123.3 218.4h6.4M131.2 218.4h1.5M134.2 218.4h3.5M139.2 218.4h1.5M142.2 218.4h6.4" fill="none" stroke="#00ff40" stroke-width=".27"/>
<!-- layer: Dimensions(Design Office) -->
<path d="M90.4 227.8h1l-.5 2.6z" fill="#0080ff"/>
<path d="M90.9 218.4v2.4M90.4 227.8h1l-.5 2.6z" fill="none" stroke="#0080ff" stroke-width=".27"/>
<path d="M90.9 218.4l.5 2.4h-1z" fill="#0080ff"/>
<path d="M87.8 218.4h28M90.9 218.4l.5 2.4h-1zM87.8 230.4h22.6M90.9 220.8v7M108.5 248h2.5" fill="none" stroke="#0080ff" stroke-width=".27"/>
<path d="M108.5 248l2.5-.6v1.1z" fill="#0080ff"/>
<path d="M108.5 248l2.5-.6v1.1zM125.4 248h2.6" fill="none" stroke="#0080ff" stroke-width=".27"/>
<path d="M125.4 247.4l2.6 .6-2.6 .5z" fill="#0080ff"/>
<path d="M108.5 230.4v20.7M128 223v28.1M108.5 256.5h2.5M111 248h14.4M125.4 247.4l2.6 .6-2.6 .5z" fill="none" stroke="#0080ff" stroke-width=".27"/>
<path d="M108.5 256.5l2.5-.5v1z" fill="#0080ff"/>
<path d="M108.5 256.5l2.5-.5v1zM133.4 256.5h2.6" fill="none" stroke="#0080ff" stroke-width=".27"/>
<path d="M133.4 256l2.6 .5-2.6 .5z" fill="#0080ff"/>
<path d="M108.5 230.4v29.2M136 223v36.6M111 256.5h22.4M133.4 256l2.6 .5-2.6 .5zM108.5 264.3h2.5" fill="none" stroke="#0080ff" stroke-width=".27"/>
<path d="M108.5 264.3l2.5-.5v.9z" fill="#0080ff"/>
<path d="M108.5 264.3l2.5-.5v.9zM141.4 264.3h2.6" fill="none" stroke="#0080ff" stroke-width=".27"/>
<path d="M141.4 263.8l2.6 .5-2.6 .4z" fill="#0080ff"/>
<path d="M108.5 222.7v44.7M144 223v44.4M111 264.3h30.4M141.4 263.8l2.6 .5-2.6 .4z" fill="none" stroke="#0080ff" stroke-width=".27"/>
<!-- layer: Symbols(Design Office) -->
<path d="M162.4 214.4l-1.3 2.1" fill="none" stroke="#0080ff" stroke-width=".27"/>
<path d="M162.1 214.2l.8 .5-1.8 1.8z" fill="#0080ff"/>
<path d="M116.3 215.4l1.9 1.6M162.1 214.2l.8 .5-1.8 1.8zM177.2 202.5h-7.1l-7.7 11.9" fill="none" stroke="#0080ff" stroke-width=".27"/>
<!-- layer: Center Mark(Design Office) -->
<path d="M120 214.2v8.4M152 213.7v9.3M160 213.7v9.3" fill="none" stroke="#00ff40" stroke-width=".27"/>
<!-- layer: Centerline(Design Office) -->
<path d="M115.8 218.4h5.9M123.2 218.4h1.5M126.2 218.4h6.4M139.3 218.4h6.4M147.2 218.4h1.5M150.2 218.4h3.5M155.2 218.4h1.5M158.2 218.4h6.4" fill="none" stroke="#00ff40" stroke-width=".27"/>
<!-- layer: Symbols(Design Office) -->
<path d="M116.5 215.1l1.7 1.9-2.2-1.2z" fill="#0080ff"/>
<path d="M169.6 126.2l-1.4 2.1M100.3 204.9h2.4l13.6 10.5M116.5 215.1l1.7 1.9-2.2-1.2z" fill="none" stroke="#0080ff" stroke-width=".27"/>
<path d="M169.2 125.8l.8 .6-1.8 1.9z" fill="#0080ff"/>
<path d="M190.9 96.5h-2.4l-18.9 29.7M162.2 136.7l-2.1 1.1M169.2 125.8l.8 .6-1.8 1.9z" fill="none" stroke="#0080ff" stroke-width=".27"/>
<!-- layer: Center Mark(Design Office) -->
<path d="M352.4 134.3h9.4" fill="none" stroke="#00ff40" stroke-width=".27"/>
<!-- layer: Centerline(Design Office) -->
<path d="M356.8 129.8v33.3" fill="none" stroke="#00ff40" stroke-width=".27"/>
<!-- layer: Symbols(Design Office) -->
<path d="M160.1 137.8l2-1.5 .4 .8z" fill="#0080ff"/>
<path d="M160.1 137.8l2-1.5 .4 .8zM192 122.4h-2.5l-27.3 14.3" fill="none" stroke="#0080ff" stroke-width=".27"/>
<!-- layer: Dimensions(Design Office) -->
<path d="M108.5 237.7h2.5" fill="none" stroke="#0080ff" stroke-width=".27"/>
<path d="M108.5 237.7l2.5-.5v1z" fill="#0080ff"/>
<path d="M108.5 237.7l2.5-.5v1zM117.4 237.7h2.6" fill="none" stroke="#0080ff" stroke-width=".27"/>
<path d="M117.4 237.2l2.6 .5-2.6 .5z" fill="#0080ff"/>
<path d="M108.5 230.4v10.5M111 237.7h6.4M117.4 237.2l2.6 .5-2.6 .5zM120 222.6v18.3M108.5 271.4h2.5" fill="none" stroke="#0080ff" stroke-width=".27"/>
<path d="M108.5 271.4l2.5-.5v1z" fill="#0080ff"/>
<path d="M108.5 271.4l2.5-.5v1zM149.4 271.4h2.6" fill="none" stroke="#0080ff" stroke-width=".27"/>
<path d="M149.4 270.9l2.6 .5-2.6 .5z" fill="#0080ff"/>
<path d="M108.5 230.4v44.2M152 223v51.6M108.5 279.4h2.5M111 271.4h38.4M149.4 270.9l2.6 .5-2.6 .5z" fill="none" stroke="#0080ff" stroke-width=".27"/>
<path d="M108.5 279.4l2.5-.5v.9z" fill="#0080ff"/>
<path d="M108.5 279.4l2.5-.5v.9zM157.4 279.4h2.6" fill="none" stroke="#0080ff" stroke-width=".27"/>
<path d="M157.4 278.9l2.6 .5-2.6 .4z" fill="#0080ff"/>
<path d="M358 120.9h2.6M108.5 230.4v52.2M160 223v59.6M111 279.4h46.4M157.4 278.9l2.6 .5-2.6 .4z" fill="none" stroke="#0080ff" stroke-width=".27"/>
<path d="M358 120.9l2.6-.5v1z" fill="#0080ff"/>
<path d="M358 120.9l2.6-.5v1zM363.9 120.9h2.5" fill="none" stroke="#0080ff" stroke-width=".27"/>
<path d="M363.9 120.4l2.5 .5-2.5 .5z" fill="#0080ff"/>
<path d="M358 117.7v14.4M366.4 117.7v8M360.6 120.9h3.3M363.9 120.4l2.5 .5-2.5 .5zM366.4 120.9h13.7" fill="none" stroke="#0080ff" stroke-width=".27"/>
<!-- layer: Symbols(Design Office) -->
<path d="M254 160.6l-1.7 1.9" fill="none" stroke="#0080ff" stroke-width=".27"/>
<path d="M252 162.2l2-1.6-1.3 2.2z" fill="#0080ff"/>
<path d="M252 162.2l2-1.6-1.3 2.2zM252.3 162.5l-10.3 12.2h-2.5" fill="none" stroke="#0080ff" stroke-width=".27"/>
<text font-size="7.3" x="337.6" y="107.3">A-A ( 2 : 1 )</text>
<g font-size="7.3" fill="#f00">
<text x="153.4" y="126.7">A</text>
<text x="153.4" y="184.1">A</text>
</g>
<text font-size="6.9" x="315.5" y="278.2">A3</text>
<g font-size="4.8" fill="#0080ff">
<text x="135.2" y="75.2">31.4</text>
<text x="133.2" y="82.1">29.4</text>
<text x="132" y="90.1">28.2</text>
<text x="128.5" y="97.3">24.8</text>
<text x="191.7" y="98.3">4x 2-56 UNC - 2B</text>
<text x="111.8" y="104.1">6.6</text>
<text x="191.7" y="104.4">Through all</text>
<text x="249.8" y="107.6">9.0</text>
<text x="108.3" y="111">3.2</text>
<text x="106.7" y="117.9">2.0</text>
<text x="256.8" y="117">4.8</text>
<text x="334" y="118.3">(4.83)</text>
<text x="369.9" y="119.4">4.17</text>
<text x="192.7" y="124.1">4x 2-56 UNC - 2B</text>
<text x="100.3" y="130.7" transform="rotate(-90 100.3 130.7)">2.0</text>
<text x="192.7" y="130.2">3.5 DEEP</text>
<text x="83.4" y="135.7" transform="rotate(-90 83.4 135.7)">6.6</text>
<text x="90.9" y="132.3" transform="rotate(-90 90.9 132.3)">3.2</text>
<text x="272.3" y="133" transform="rotate(-90 272.3 133)">4.3</text>
<text x="280.9" y="140.4" transform="rotate(-90 280.9 140.4)">10.4</text>
<text x="73" y="145.1" transform="rotate(-90 73 145.1)">14.4</text>
<text x="289.6" y="146.5" transform="rotate(-90 289.6 146.5)">16.5</text>
<text x="54.9" y="155.8" transform="rotate(-90 54.9 155.8)">25.4</text>
<text x="63.2" y="154.6" transform="rotate(-90 63.2 154.6)">24.2</text>
<text x="46.8" y="156.6" transform="rotate(-90 46.8 156.6)">27.4</text>
<text x="300.6" y="157.8" transform="rotate(-90 300.6 157.8)">27.4</text>
<text x="179.3" y="162.6" transform="rotate(-22 179.3 162.6)">4 x R2</text>
<text x="199.2" y="168.1">Both sides</text>
<text x="186.6" y="176.5">2x 3-48 UNC - 2B ↧ 3.5</text>
<text x="186.6" y="182.6">Both sides</text>
<text x="351.5" y="191.2">0.635</text>
<text x="351.5" y="195.7">0.595</text>
<text x="61.5" y="206.6">2-56 UNC - 2B</text>
<text x="178" y="204.2">5x 4-40 UNC - 2B</text>
<text x="61.5" y="212.8">Through one side</text>
<text x="178" y="210.4">Through one side</text>
<text x="89.3" y="227.8" transform="rotate(-90 89.3 227.8)">6.0</text>
<text x="110.8" y="236.1">5.7</text>
<text x="114.1" y="246.4">9.7</text>
<text x="115.1" y="254.9">13.7</text>
<text x="117.5" y="262.7">17.7</text>
<text x="125.5" y="269.9">21.7</text>
<text x="129.5" y="277.8">25.7</text>
</g>
<g font-size="4.8">
<text x="329" y="220.3">Attenuator DC-20GHz</text>
<text x="329" y="228.5">Box Base</text>
<text x="231.5" y="240.5">2:1</text>
<text x="255.6" y="240.5">A. Pollak</text>
<text x="224.7" y="252.5">2/24/2025</text>
<text x="349.9" y="277.5">ATT-BOX-AP-R1</text>
</g>
<text font-size="4.6" fill="#0080ff" x="199.2" y="162">⌀2.2 ↧ 3.2 ⌴</text>
<g font-size="3.4">
<text x="284" y="212.6">PROJECT/ORIGINATOR</text>
<text x="329" y="212.5">TITLE</text>
<text x="284.8" y="234.6">GENERAL TOLERANCES</text>
<text x="291.1" y="238.5">UNLESS STATED</text>
<text x="329" y="234.6">MATERIAL</text>
<text x="370" y="234.6">COMPONENT WEIGHT</text>
<text x="339.3" y="240">Aluminium</text>
<text x="329" y="246.6">FINISH</text>
<text x="370" y="246.6">NUMBER OFF</text>
<text x="339" y="252">Alodine 1200</text>
<text x="370" y="258.6">JOB NO. / EST. TIME</text>
<text x="316.1" y="268.6">SIZE</text>
<text x="329" y="268.6">DRAWING NUMBER</text>
<text x="222.9" y="271.3">DRAWN ACCORDING TO BS308</text>
<text x="223.6" y="279.9">UNLESS OTHERWISE STATED</text>
<text x="224.7" y="276">ALL DIMENSIONS ARE IN MM</text>
<text x="225" y="285.8">THIS DRAWING MAY NOT BE USED FOR COMMERCIAL USE</text>
<text x="331" y="285.8">SHEET 1 OF 1</text>
</g>
<g font-size="2.7">
<text x="34.2" y="9.6">6</text>
<text x="104.2" y="9.6">5</text>
<text x="174.2" y="9.6">4</text>
<text x="244.2" y="9.6">3</text>
<text x="314.2" y="9.6">2</text>
<text x="384.2" y="9.6">1</text>
<text x="7.6" y="38.1">D</text>
<text x="410.4" y="38.1">D</text>
<text x="7.6" y="112.4">C</text>
<text x="410.4" y="112.4">C</text>
<text x="7.7" y="186.7">B</text>
<text x="410.5" y="186.7">B</text>
<text x="231.6" y="216.3">Hat Creek Radio Observatory</text>
<text x="239.1" y="219.4">42231 Bidwell Rd</text>
<text x="233.5" y="222.6">Hat Creek, CA 96040 USA</text>
<text x="236.2" y="225.8">TEL. +1</text>
<text x="246.8" y="225.8">530</text>
<text x="252.2" y="225.8">335</text>
<text x="257.7" y="225.8">2364</text>
<text x="221" y="234">SCALE</text>
<text x="253.4" y="234">DRAWN BY</text>
<text x="299.3" y="242.6">X.X ±0.1</text>
<text x="221" y="246">DATE</text>
<text x="253.4" y="246">CHECKED</text>
<text x="297.6" y="248">X.XX ±0.05</text>
<text x="296.3" y="253.5">X.XXX ±0.005</text>
<text x="7.7" y="260.9">A</text>
<text x="221" y="262.5">Attenuator Box ND20.ipt</text>
<text x="221" y="258">SOURCE FILE :</text>
<text x="296" y="258">USED ON :</text>
<text x="410.5" y="260.9">A</text>
<text x="278.4" y="268.5">3rd ANGLE PROJECTION</text>
<text x="34.2" y="289.4">6</text>
<text x="104.2" y="289.4">5</text>
<text x="174.2" y="289.4">4</text>
<text x="244.2" y="289.4">3</text>
<text x="314.2" y="289.4">2</text>
<text x="384.2" y="289.4">1</text>
</g>
</svg>
